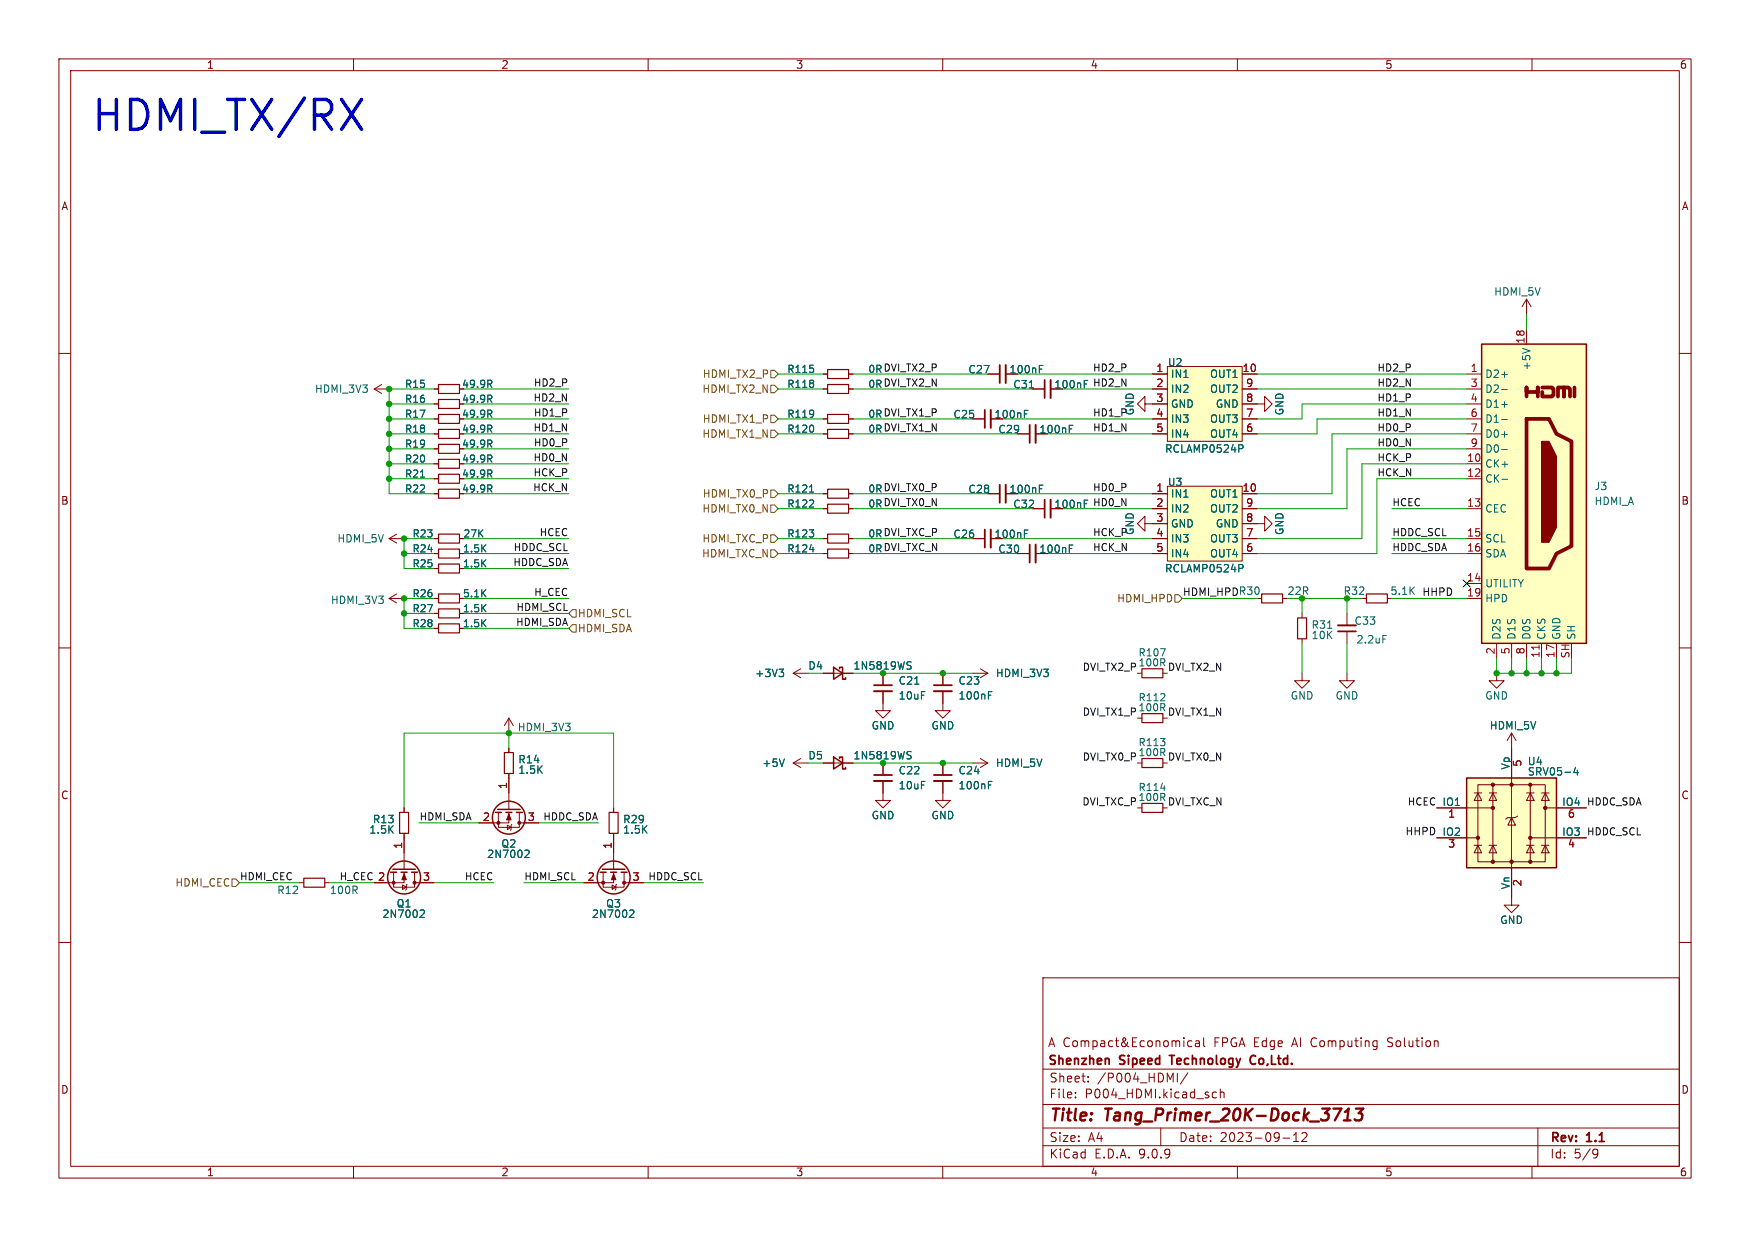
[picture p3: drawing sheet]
<svg xmlns="http://www.w3.org/2000/svg" width="297mm" height="210mm" viewBox="0 0 297 210" stroke-linecap="round" stroke-linejoin="round" font-family="sans-serif">
<g fill="none" stroke="#840000" stroke-width=".17">
<path d="M10 10h277v190h-277zM12 12h273v186h-273zM60 10v2M110 10v2M160 10v2M210 10v2M260 10v2M10 60h2M285 60h2M10 110h2M160 114.3v2M160 117.3v2.1"/>
<path d="M285 110h2M10 160h2M177 166h108v32h-108zM202.3 176.8l-.4-.1-.3 .3v.4l.1 .2h.6M202.9 176.8h.6l.1 .9M203.6 177.1h-.5a.29 .29 0 0 0-.3 .3 .29 .29 0 0 0 .3 .3l.5-.1M204.3 176.2v1.3l.2 .2M233.6 176.7l.1 .1M233.7 176.7v1.2l-.1 .2M233.7 177.6l-.1 .1M285 160h2M60 198v2"/>
<path d="M110 198v2M160 198v2M177 194.5h108M177 191.5h108M177 187.5h108M177 181.5h108M182.5 186.3v.1M182.5 185.5v.1M184.7 183.6v.1M184.7 182.8v.1M197 191.5v3M199.8 182.2v1.5"/>
<path d="M201.6 182.1l-1.3 2M205.9 186.3h.6M205.9 185.5h.6M207.1 185.5l.2-.1 .4 .1v.9M207.1 184.9v1.5M210 198v2M217.7 193.2h1.2M219.5 193.8h.9M219.5 192.7l.5-.4v1.5M221.7 192.4v.5l-.8 .9h.9M260 198v2M261 191.5v6.5"/>
<path d="M270.6 195.1l.5 .1a.99 .99 0 0 1-.4 1.4h-.2M271.2 195.7l-.3 .3h-.3"/>
</g>
<path d="M228.1 190.2h1.1M228.2 188.8l.7-.6-.3 2M230.1 188.2h1.3l-.8 .8h.3l.2 .2 .1 .6-.2 .2-.3 .2h-.5l-.3-.2" fill="none" stroke="#840000" stroke-width=".4"/>
<path d="M158.5 116.3h3M188.2 179.8v.9M198.4 179.2h.9M213 179.3a.74 .74 0 0 0-.9 .5 .74 .74 0 0 0 .6 .9l.3-.1" fill="none" stroke="#840000" stroke-width=".3"/>
<path d="M158.5 117.3h3" fill="none" stroke="#840000" stroke-width=".33"/>
<path d="M167.8 118h.4M167.8 117.4h.6" fill="none" stroke="#006464" stroke-width=".17"/>
<path d="M251.5 58.4h17.7v50.8h-17.7z" fill="#ffffc2"/>
<path d="M259.1 67.3v-1.5v.7h1.9v-.7v1.5M259.1 71.1h3.8l1.3 2.6 2.5 1.2v17.8l-2.5 1.3-1.3 2.5h-3.8zM261.7 65.8h1.7l.3 .2v1.1l-.3 .2h-1.7v-.8M264.4 67.3v-1.5h1v1.5v-1.5h.8l.2 .2v1.3M267.2 65.8v1.5" fill="none" stroke="#840000" stroke-width=".63"/>
<g fill="none" stroke="#840000" stroke-width=".25">
<path d="M251.5 58.4h17.7v50.8h-17.7zM141.5 113.3l1.5 1-1.5 1zM142.5 113.5v-.2h.5v2h.5v-.2M84.1 137.9h1M84.5 137.4h3.8M85.9 137.9h1M87.6 137.9h1M66.3 148.1h1M66.7 147.6h3.8M68.1 148.1h1M69.8 148.1h1.1M101.9 148.1h1"/>
<path d="M102.2 147.6h3.8M103.6 148.1h1M105.4 148.1h1"/>
<circle cx="86.4" cy="138.8" r="2.79"/>
<circle cx="68.6" cy="149" r="2.79"/>
<circle cx="104.1" cy="149" r="2.79"/>
</g>
<g fill="#840000" stroke="#840000" stroke-width=".17">
<path d="M261.6 74.9h1.3l1.3 2.6v12l-1.3 2.6h-1.3z"/>
<path d="M104.1 148.3l.4 1.1h-.7z"/>
<path d="M68.6 148.3l.4 1.1h-.8z"/>
<path d="M86.4 138.2l.3 1h-.7z"/>
<circle cx="105.9" cy="149.9" r=".25"/>
<circle cx="102.4" cy="149.9" r=".25"/>
<circle cx="70.4" cy="149.9" r=".25"/>
<circle cx="66.8" cy="149.9" r=".25"/>
<circle cx="88.1" cy="139.7" r=".25"/>
<circle cx="84.6" cy="139.7" r=".25"/>
</g>
<g fill="none" stroke="#840000" stroke-width=".17">
<path d="M259.1 50.8v2.5M259.1 55.9v2.5M259.1 50.8l-.8 1.3M259.1 50.8l.7 1.3M63.5 66h2.5M63.5 66l1.3 .8M64.8 65.3l-1.3 .7M139.7 63.5h.8M139.7 66h.8M139.7 71.1h.8M139.7 73.7h.8M144 63.5h.8"/>
<path d="M144 66h.8M144 71.1h.8M144 73.7h.8M165.1 71.1h2M167.6 63.5h2.1M168.1 71.1h2.1M170.7 63.5h2M172.7 73.7h2.1M175.3 66h2M175.8 73.7h2M178.3 66h2M194.3 68.6v-1.3l-1.3 1.3 1.3 1.3v-1.3h1.3"/>
<path d="M213.4 68.6h1.2v-1.3l1.3 1.3-1.3 1.3v-1.3M248.9 63.5h2.6M248.9 66h2.6M248.9 68.6h2.6M248.9 71.1h2.6M248.9 73.7h2.6M248.9 76.2h2.6M248.9 78.7h2.6M66 91.4h2.6M66 91.4l1.3 .8M67.3 90.7l-1.3 .7M139.7 86.4h.8"/>
<path d="M139.7 91.4h.8M139.7 94h.8M139.7 83.8h.8M144 86.4h.8M144 91.4h.8M144 94h.8M144 83.8h.8M172.7 94h2.1M175.3 86.4h2M175.8 94h2M178.3 86.4h2M194.3 88.9v-1.3l-1.3 1.3 1.3 1.3v-1.3h1.3"/>
<path d="M213.4 88.9h1.2v-1.3l1.3 1.3-1.3 1.3v-1.3M248.9 81.3h2.6M248.9 86.4h2.6M248.9 91.4h2.6M248.9 94h2.6M248.9 99.1h2.6M66 101.6h2.6M66 101.6l1.3 .8M67.3 100.8l-1.3 .8M73.7 101.6h.7M73.7 104.1h.7M73.7 106.7h.7"/>
<path d="M78 104.1h.7M78 106.7h.7M139.7 114.3h5.1M149.9 117.3v3.4h1.2l-1.2 1.2-1.3-1.2h1.3M149.9 114.3v2M160 119.4v1.3h1.3l-1.3 1.2-1.3-1.2h1.3M213.4 101.6h.7M217.7 101.6h.7M221 104.1v.8M221 108.5v.7M248.9 101.6h2.6M254 109.2v2.6"/>
<path d="M256.5 109.2v2.6M259.1 109.2v2.6M261.6 109.2v2.6M264.2 109.2v2.6M68.6 137.2v.7M84.6 137.9v2.6h3.5v-2.6M86.4 137.9v1.8h-5.1M86.4 127v.8M86.4 131.3v6.1M86.9 140l-.2 .1v.7l-.1 .2M88.1 139.7h3.3M104.1 137.2v.7"/>
<path d="M50.8 149.9h.8M55.1 149.9h.8M66.8 148.1v2.5h3.6v-2.5M68.3 150.2l.7 .4-.7 .4zM68.6 148.1v1.8h-5.1M68.6 141.5v6.1M69.1 150.1l-.1 .1v.8l-.2 .1M70.4 149.9h3.3M86.1 140.1l.6 .4-.6 .3zM102.4 148.1v2.5h3.5v-2.5M103.9 150.2l.6 .4-.6 .4zM104.1 148.1v1.8h-5"/>
<path d="M104.1 141.5v6.1M104.6 150.1l-.1 .1v.8l-.1 .1M105.9 149.9h3.3M256.5 152.4v1.3h1.3l-1.3 1.2-1.2-1.2h1.2"/>
</g>
<g fill="none" stroke="#006464" stroke-width=".17">
<path d="M258.4 59.1l1.3 .5M173.9 70.3h.4M173.9 69.7h.6M174.7 65.9h.7M176.4 62.7h.4M176.4 62h.6M181.5 72.8h.4M181.5 72.2h.6M184 65.2h.4M184 64.6h.6M254.9 63.6h.9M254.9 66.1h.9"/>
<path d="M254.9 68.7h.9M254.9 71.2h.9M254.9 73.8h.9M254.9 76.3h.9M137.3 86.1h.8M137.4 83.5h.7M137.4 93.3h.7M138 85v.4M181.5 93.1h.4M181.5 92.5h.6M184 85.5h.4M184 84.9h.6"/>
<path d="M254.9 81.4h1M154.2 112.9l.3 .2 .1 .3-.2 .2h-.3M154.2 112.3l.4 .1M155.2 116.1h.8M225.3 106.7h.7M71.5 154.5h.4l.1 .3-.8 .9h.8M89.3 144.3l.4 .1 .1 .3-.8 .9h.8M107 154.5h.5l.1 .3-.8 .9h.8"/>
</g>
<path d="M261.2 109.5v.7" fill="none" stroke="#a90000" stroke-width=".17"/>
<g fill="none" stroke="#840000" stroke-width=".2">
<path d="M140.5 72.9h3.5v1.5h-3.5zM140.5 65.3h3.5v1.5h-3.5zM140.5 62.7h3.5v1.6h-3.5zM140.5 70.4h3.5v1.5h-3.5zM140.5 83.1h3.5v1.5h-3.5zM140.5 90.7h3.5v1.5h-3.5zM140.5 93.2h3.5v1.5h-3.5zM140.5 85.6h3.5v1.5h-3.5zM74.4 103.4h3.6v1.5h-3.6zM74.4 105.9h3.6v1.5h-3.6zM74.4 100.8h3.6v1.6h-3.6zM214.1 100.8h3.6v1.6h-3.6z"/>
<path d="M220.2 104.9h1.5v3.6h-1.5zM67.8 137.9h1.5v3.6h-1.5zM85.6 127.8h1.5v3.5h-1.5zM103.4 137.9h1.5v3.6h-1.5zM51.6 149.1h3.5v1.5h-3.5z"/>
</g>
<path d="M167.1 69.6v3M169.7 62v3M174.8 72.1v3.1M177.3 64.5v3.1M174.8 92.5v3M177.3 84.8v3.1M148.3 116.3h3.1" fill="none" stroke="#840000" stroke-width=".3"/>
<path d="M168.1 69.6v3M170.7 62v3M175.8 72.1v3.1M178.3 64.5v3.1M175.8 92.5v3M178.3 84.8v3.1M148.3 117.3h3.1" fill="none" stroke="#840000" stroke-width=".33"/>
<path d="M198.1 62.2h12.7v12.7h-12.7z" fill="#ffffc2"/>
<path d="M195.6 63.5h2.5M195.6 66h2.5M195.6 68.6h2.5M195.6 71.1h2.5M195.6 73.7h2.5M198.1 62.2h12.7v12.7h-12.7zM210.8 63.5h2.6M210.8 66h2.6M210.8 68.6h2.6M210.8 71.1h2.6M210.8 73.7h2.6" fill="none" stroke="#840000" stroke-width=".17"/>
<path d="M210.2 75.5h.5l.3 .3-.1 .3-.7 .1" fill="none" stroke="#006464" stroke-width=".17"/>
<path d="M198.1 82.6h12.7v12.7h-12.7z" fill="#ffffc2"/>
<g fill="none" stroke="#840000" stroke-width=".17">
<path d="M165.1 91.4h2M167.6 83.8h2.1M168.1 91.4h2.1M170.7 83.8h2M195.6 83.8h2.5M195.6 86.4h2.5M195.6 88.9h2.5M195.6 91.4h2.5M195.6 94h2.5M198.1 82.6h12.7v12.7h-12.7zM210.8 83.8h2.6M210.8 86.4h2.6"/>
<path d="M210.8 88.9h2.6M210.8 91.4h2.6M210.8 94h2.6M228.6 114.3v1.3h1.3l-1.3 1.2-1.3-1.2h1.3M254 114.3v1.3h1.3l-1.3 1.2-1.3-1.2h1.3M139.7 129.5h5.1M256.5 124.5l-.7 1.2M256.5 124.5l.8 1.2M256.5 124.5v2.5"/>
</g>
<path d="M173.9 90.6h.4M173.9 90h.6M176.4 83h.4M176.4 82.4h.6M210.2 95.8h.5l.3 .3-.1 .3-.7 .1M154.2 128.2l.3 .1 .1 .3-.2 .2h-.3M154.2 127.6h.4" fill="none" stroke="#006464" stroke-width=".17"/>
<path d="M167.1 89.9v3.1M169.7 82.3v3" fill="none" stroke="#840000" stroke-width=".3"/>
<path d="M168.1 89.9v3.1M170.7 82.3v3" fill="none" stroke="#840000" stroke-width=".33"/>
<path d="M141.5 128.5l1.5 1-1.5 1.1zM142.5 128.8v-.3h.5v2.1h.5v-.3" fill="none" stroke="#840000" stroke-width=".25"/>
<path d="M248.9 132.1h15.3v15.2h-15.3z" fill="#ffffc2"/>
<g fill="none" stroke="#840000" stroke-width=".17">
<path d="M73.7 66h.7M73.7 76.2h.7M73.7 71.1h.7M73.7 73.7h.7M73.7 78.7h.7M73.7 68.6h.7M139.7 66h.8M139.7 71.1h.8M139.7 73.7h.8M139.7 63.5h.8M144 66h.8M144 71.1h.8"/>
<path d="M144 73.7h.8M144 63.5h.8M165.1 71.1h2M167.6 63.5h2.1M168.1 71.1h2.1M170.7 63.5h2M172.7 73.7h2.1M175.3 66h2M175.8 73.7h2M178.3 66h2M195.6 66h2.5M195.6 71.1h2.5"/>
<path d="M195.6 73.7h2.5M195.6 68.6h2.5M195.6 63.5h2.5M210.8 66h2.6M210.8 71.1h2.6M210.8 73.7h2.6M210.8 68.6h2.6M210.8 63.5h2.6M73.7 96.5h.7M73.7 94h.7M73.7 83.8h.7M73.7 91.4h.7"/>
<path d="M73.7 81.3h.7M78 96.5h.7M78 94h.7M78 91.4h.7M139.7 94h.8M139.7 83.8h.8M139.7 91.4h.8M139.7 86.4h.8M144 94h.8M144 83.8h.8M144 91.4h.8M144 86.4h.8"/>
<path d="M165.1 91.4h2M167.6 83.8h2.1M168.1 91.4h2.1M170.7 83.8h2M172.7 94h2.1M175.3 86.4h2M175.8 94h2M178.3 86.4h2M195.6 94h2.5M195.6 83.8h2.5M195.6 91.4h2.5M195.6 86.4h2.5"/>
<path d="M195.6 88.9h2.5M210.8 94h2.6M210.8 83.8h2.6M210.8 91.4h2.6M210.8 86.4h2.6M210.8 88.9h2.6M73.7 101.6h.7M73.7 106.7h.7M73.7 104.1h.7M78 106.7h.7M78 104.1h.7M134.6 114.3h2.6"/>
<path d="M134.6 114.3l1.3 .8M135.9 113.5l-1.3 .8M139.7 114.3h1.8M143 114.3h1.8M149.9 114.3v2M149.9 117.3v2.1M160 114.3v2M160 117.3v2.1M165.1 114.3h2.5M166.4 113.5l1.2 .8M167.6 114.3l-1.2 .8M193 114.3h.8"/>
<path d="M197.4 114.3h.7M221 114.3v1.3h1.2l-1.2 1.2-1.3-1.2h1.3M228.6 104.1v2.1M228.6 107.2v2M231.1 101.6h.8M68.6 137.2v.7M81.3 139.7h2.5M86.4 121.9l-.8 1.3M86.4 121.9l.7 1.3M86.4 121.9v2.6M86.4 127v.8M86.4 131.3v3.3"/>
<path d="M88.9 139.7h2.5M104.1 137.2v.7M134.6 129.5h2.6M134.6 129.5l1.3 .8M135.9 128.8l-1.3 .7M139.7 129.5h1.8M143 129.5h1.8M149.9 132.6v3.3h1.2l-1.2 1.3-1.3-1.3h1.3M149.9 129.5v2.1M160 132.6v3.3h1.3l-1.3 1.3-1.3-1.3h1.3M160 129.5v2.1M165.1 129.5h2.5"/>
<path d="M166.4 128.8l1.2 .7M167.6 129.5l-1.2 .8M193 137.2h.8M193 129.5h.8M193 121.9h.8M197.4 137.2h.7M197.4 129.5h.7M197.4 121.9h.7M243.8 137.2h9.6M250.2 134.6h1.3M250.8 133.2h11.5v13.1h-11.5zM250.8 134.6l.7 1.3h-1.3z"/>
<path d="M252.7 134.6h1.3M253.4 134.6l.6 1.3h-1.3zM253.4 133.2v13.1M256.5 138.8l.7 1.3h-1.3zM256.5 127v25.4M257.6 138.6l-.4 .2h-1.3l-.4 .3M259.1 134.6h1.2M259.7 134.6l.6 1.3h-1.2zM259.7 133.2v13.1M261.6 134.6h1.3M262.3 134.6l.6 1.3h-1.3zM262.3 137.2h6.9"/>
<path d="M63.5 149.9h2.5M68.6 141.5v3.3M71.1 149.9h2.6M99.1 149.9h2.5M104.1 141.5v3.3M106.7 149.9h2.5M243.8 142.2h7M250.2 143.5h1.3M250.8 143.5l.7 1.3h-1.3zM252.7 143.5h1.3M253.4 143.5l.6 1.3h-1.3zM259.1 143.5h1.2"/>
<path d="M259.7 143.5l.6 1.3h-1.2zM259.7 142.2h9.5M261.6 143.5h1.3M262.3 143.5l.6 1.3h-1.3z"/>
</g>
<path d="M248.9 132.1h15.3v15.2h-15.3z" fill="none" stroke="#840000" stroke-width=".25"/>
<g fill="#840000" stroke="#840000" stroke-width=".17">
<circle cx="250.8" cy="142.2" r=".28"/>
<circle cx="253.4" cy="133.2" r=".28"/>
<circle cx="253.4" cy="137.2" r=".28"/>
<circle cx="253.4" cy="146.3" r=".28"/>
<circle cx="256.5" cy="133.2" r=".28"/>
<circle cx="256.5" cy="146.3" r=".28"/>
<circle cx="259.7" cy="133.2" r=".28"/>
<circle cx="259.7" cy="142.2" r=".28"/>
<circle cx="259.7" cy="146.3" r=".28"/>
<circle cx="262.3" cy="137.2" r=".28"/>
</g>
<g fill="none" stroke="#006464" stroke-width=".17">
<path d="M83.1 65.2l.4 .6M83.1 75.3l.4 .6M83.1 70.3l.4 .5M83.1 72.8l.4 .6M83.1 77.9l.4 .6M83.1 67.7l.4 .6M83.4 64.6l.1 .2-.1 .3M83.4 67.1l.1 .2-.1 .4M83.4 69.7l.1 .2-.1 .3M83.4 72.2l.1 .2-.1 .3M83.4 74.8l.1 .1-.1 .4M83.4 77.3l.1 .2-.1 .3"/>
<path d="M83.4 79.8l.1 .2-.1 .4M173.9 70.3h.4M173.9 69.7h.6M174.7 65.9h.7M176.4 62.7h.4M176.4 62h.6M181.5 72.8h.4M181.5 72.2h.6M184 65.2h.4M184 64.6h.6M210.2 75.5h.5l.3 .3-.1 .3-.7 .1M71.4 81h.7"/>
<path d="M83.1 83l.4 .5M83.1 80.4l.4 .6M83.4 82.4l.1 .2-.1 .3M137.3 86.1h.8M137.4 93.3h.7M137.4 83.5h.7M138 85v.4M173.9 90.6h.4M173.9 90h.6M176.4 83h.4M176.4 82.4h.6M181.5 93.1h.4"/>
<path d="M181.5 92.5h.6M184 85.5h.4M184 84.9h.6M210.2 95.8h.5l.3 .3-.1 .3-.7 .1M132.2 113.6h.8l-.4 .5M132.8 114.1l.2 .2v.3l-.2 .3M154.2 112.9l.3 .2 .1 .3-.2 .2h-.3M154.2 112.3l.4 .1M155.2 116.1h.8M167.8 118h.4M167.8 117.4h.6M196.9 119h.8"/>
<path d="M196.9 110.1h.9l-.6 1.3M197.6 117.9v.4M234.7 107.9h.6M133.1 128.8l-.4 1.3M154.2 128.2l.3 .1 .1 .3-.2 .2h-.3M154.2 127.6h.4M167.8 133.3h.4M167.8 132.7h.6M197 133.8h.8M267.4 130.3l-.3 .9h.8M267.7 130.7v.9M71.5 154.5h.4l.1 .3-.8 .9h.8"/>
<path d="M89.3 144.3l.4 .1 .1 .3-.8 .9h.8M107 154.5h.5l.1 .3-.8 .9h.8"/>
</g>
<g fill="none" stroke="#840000" stroke-width=".2">
<path d="M74.4 65.3h3.6v1.5h-3.6zM74.4 75.4h3.6v1.6h-3.6zM74.4 70.4h3.6v1.5h-3.6zM74.4 72.9h3.6v1.5h-3.6zM74.4 78h3.6v1.5h-3.6zM74.4 67.8h3.6v1.5h-3.6zM74.4 95.8h3.6v1.5h-3.6zM74.4 93.2h3.6v1.5h-3.6zM74.4 83.1h3.6v1.5h-3.6zM74.4 90.7h3.6v1.5h-3.6zM74.4 80.5h3.6v1.5h-3.6zM193.8 113.5h3.6v1.6h-3.6z"/>
<path d="M231.9 100.8h3.6v1.6h-3.6zM193.8 121.2h3.6v1.5h-3.6zM193.8 136.4h3.6v1.5h-3.6zM193.8 128.8h3.6v1.5h-3.6z"/>
</g>
<path d="M227.1 107.2h3M148.3 131.6h3.1M158.5 131.6h3" fill="none" stroke="#840000" stroke-width=".3"/>
<path d="M227.1 106.2h3M148.3 132.6h3.1M158.5 132.6h3" fill="none" stroke="#840000" stroke-width=".33"/>
<path d="M130.8 65.4h.6l.7 .6-.7 .7h-.6zM130.8 73h.6l.7 .7-.7 .6h-.6zM130.8 70.5h.6l.7 .6-.7 .7h-.6zM130.8 62.9h.6l.7 .6-.7 .6h-.6zM130.8 90.8h.6l.7 .6-.7 .7h-.6zM130.8 85.7h.6l.7 .7-.7 .6h-.6zM130.8 93.3h.6l.7 .7-.7 .6h-.6zM130.8 83.2h.6l.7 .6-.7 .7h-.6zM97.2 103.5h.6v1.3h-.6l-.7-.7zM97.2 106h.6v1.3h-.6l-.7-.6zM199.4 101h.6l.7 .6-.7 .6h-.6zM39.4 149.2h.6l.6 .7-.6 .6h-.6z" fill="none" stroke="#725600" stroke-width=".17"/>
<g fill="none" stroke="#009600" stroke-width=".17">
<path d="M259.1 53.3v2.6M66 78.7h7.7M66 73.7h7.7M66 71.1h7.7M66 68.6h7.7M66 76.2h7.7M73.7 66h-7.7v17.8h7.7M78.7 66h17.8M78.7 78.7h17.8M78.7 73.7h17.8M78.7 71.1h17.8M78.7 68.6h17.8"/>
<path d="M78.7 76.2h17.8M132.1 66h7.6M132.1 63.5h7.6M132.1 73.7h7.6M132.1 71.1h7.6M144.8 66h30.5M144.8 63.5h22.8M144.8 73.7h27.9M144.8 71.1h20.3M170.2 71.1h25.4M172.7 63.5h22.9M177.8 73.7h17.8"/>
<path d="M180.3 66h15.3M213.4 66h35.5M213.4 63.5h35.5M248.9 78.7h-17.8v12.7h-17.7M248.9 73.7h-22.8v10.1h-12.7M248.9 76.2h-20.3v10.2h-15.2M248.9 71.1h-25.4v2.6h-10.1M248.9 68.6h-27.9v2.5h-7.6M66 81.3h7.7M68.6 94h5.1M73.7 91.4h-5.1v5.1h5.1M78.7 91.4h17.8"/>
<path d="M78.7 94h17.8M78.7 96.5h17.8M78.7 83.8h17.8M78.7 81.3h17.8M132.1 91.4h7.6M132.1 94h7.6M132.1 86.4h7.6M132.1 83.8h7.6M144.8 91.4h20.3M144.8 94h27.9M144.8 86.4h30.5M144.8 83.8h22.8"/>
<path d="M170.2 91.4h25.4M172.7 83.8h22.9M177.8 94h17.8M180.3 86.4h15.3M236.2 91.4h12.7M236.2 94h12.7M236.2 86.4h12.7M248.9 81.3h-15.2v12.7h-20.3M68.6 104.1h5.1M73.7 101.6h-5.1v5.1h5.1M78.7 104.1h17.8M78.7 101.6h17.8"/>
<path d="M78.7 106.7h17.8M144.8 114.3h20.3M200.7 101.6h12.7M221 104.1v-2.5h7.6v2.5M221 109.2v5.1M228.6 109.2v5.1M236.2 101.6h12.7M254 111.8v2.5h12.7v-2.5M256.5 111.8v2.5M259.1 111.8v2.5M261.6 111.8v2.5M264.2 111.8v2.5"/>
<path d="M68.6 137.2v-12.7h35.5v12.7M71.1 139.7h10.2M86.4 124.5v2.5M91.4 139.7h10.2M144.8 129.5h20.3M40.6 149.9h10.2M55.9 149.9h7.6M73.7 149.9h10.1M88.9 149.9h10.2M109.2 149.9h10.2"/>
</g>
<path d="M248.3 98.5l1.2 1.2M249.5 98.5l-1.2 1.2" fill="none" stroke="#000084" stroke-width=".17"/>
<path d="M58 16.9l3.4 5.1M61.4 16.9l-3.4 5.1" fill="none" stroke="#0000c2" stroke-width=".6"/>
<g fill="#009600" stroke="#009600" stroke-width=".17">
<circle cx="149.9" cy="129.5" r=".46"/>
<circle cx="149.9" cy="114.3" r=".46"/>
<circle cx="86.4" cy="124.5" r=".46"/>
<circle cx="68.6" cy="101.6" r=".46"/>
<circle cx="66" cy="71.1" r=".46"/>
<circle cx="66" cy="73.7" r=".46"/>
<circle cx="66" cy="76.2" r=".46"/>
<circle cx="66" cy="78.7" r=".46"/>
<circle cx="66" cy="81.3" r=".46"/>
<circle cx="68.6" cy="91.4" r=".46"/>
<circle cx="68.6" cy="94" r=".46"/>
<circle cx="66" cy="68.6" r=".46"/>
<circle cx="66" cy="66" r=".46"/>
<circle cx="68.6" cy="104.1" r=".46"/>
<circle cx="160" cy="114.3" r=".46"/>
<circle cx="221" cy="101.6" r=".46"/>
<circle cx="160" cy="129.5" r=".46"/>
<circle cx="259.1" cy="114.3" r=".46"/>
<circle cx="254" cy="114.3" r=".46"/>
<circle cx="261.6" cy="114.3" r=".46"/>
<circle cx="228.6" cy="101.6" r=".46"/>
<circle cx="264.2" cy="114.3" r=".46"/>
<circle cx="256.5" cy="114.3" r=".46"/>
</g>
<text font-size="7.1" fill="#0000c2" x="15.2" y="22.6">HDMI_TX/RX</text>
<g font-size="2.8" fill="#840000">
<text x="178" y="190.9">Title:</text>
<text x="187.7" y="190.9">Tang_Primer_20K-Dock_3713</text>
</g>
<g font-size="2.1" fill="#840000">
<text x="177.8" y="178">A Compact&amp;Economical</text>
<text x="206.1" y="178">FPGA Edge</text>
<text x="219.6" y="178">AI Computing</text>
<text x="236.1" y="178">Solution</text>
<text x="177.8" y="181.2">Shenzhen</text>
<text x="178" y="184">Sheet:</text>
<text x="186.2" y="184">/P004_HDMI/</text>
<text x="190.1" y="181.2">Sipeed</text>
<text x="199.3" y="181.2">Technology</text>
<text x="213.5" y="181.2">Co,Ltd.</text>
<text x="178" y="186.7">File:</text>
<text x="184.1" y="186.7">P004_HDMI.kicad_sch</text>
<text x="178" y="196.9">KiCad</text>
<text x="178" y="194.1">Size:</text>
<text x="184.7" y="194.1">A4</text>
<text x="185.7" y="196.9">E.D.A.</text>
<text x="193.3" y="196.9">9.0.9</text>
<text x="200" y="194.1">Date:</text>
<text x="207" y="194.1">2023-09-12</text>
<text x="263" y="194.3">Rev:</text>
<text x="263" y="196.9">Id:</text>
<text x="267.1" y="196.9">5/9</text>
<text x="269.4" y="194.3">1.1</text>
</g>
<g font-size="1.8" fill="#840000">
<text x="35" y="11.9">1</text>
<text x="85" y="11.9">2</text>
<text x="135" y="11.9">3</text>
<text x="185" y="11.9">4</text>
<text x="235" y="11.9">5</text>
<text x="285" y="11.9">6</text>
<text x="10.3" y="35.9">A</text>
<text x="285.3" y="35.9">A</text>
<text x="10.3" y="85.9">B</text>
<text x="285.3" y="85.9">B</text>
<text x="10.3" y="135.9">C</text>
<text x="285.3" y="135.9">C</text>
<text x="10.3" y="185.9">D</text>
<text x="285.3" y="185.9">D</text>
<text x="35" y="199.9">1</text>
<text x="85" y="199.9">2</text>
<text x="135" y="199.9">3</text>
<text x="185" y="199.9">4</text>
<text x="235" y="199.9">5</text>
<text x="285" y="199.9">6</text>
</g>
<g font-size="1.8" fill="#006464">
<text x="253.5" y="50.4">HDMI_5V</text>
<text x="164.2" y="63.6">C27</text>
<text x="171.2" y="63.6">100nF</text>
<text x="198.6" y="64.4">IN1</text>
<text x="205.3" y="64.4">OUT1</text>
<text x="252" y="64.4">D2+</text>
<text x="259.9" y="63" transform="rotate(-90 259.9 63)">+5V</text>
<text x="53.3" y="66.9">HDMI_3V3</text>
<text x="161.7" y="71.2">C25</text>
<text x="168.7" y="71.2">100nF</text>
<text x="171.9" y="66.1">C31</text>
<text x="178.8" y="66.1">100nF</text>
<text x="192.6" y="70.6" transform="rotate(-90 192.6 70.6)">GND</text>
<text x="198.6" y="66.9">IN2</text>
<text x="198.6" y="69.4">GND</text>
<text x="198.6" y="72">IN3</text>
<text x="205.3" y="66.9">OUT2</text>
<text x="205.3" y="72">OUT3</text>
<text x="206.2" y="69.4">GND</text>
<text x="218" y="70.6" transform="rotate(-90 218 70.6)">GND</text>
<text x="252" y="66.9">D2-</text>
<text x="252" y="69.4">D1+</text>
<text x="252" y="72">D1-</text>
<text x="169.3" y="73.8">C29</text>
<text x="176.3" y="73.8">100nF</text>
<text x="197.6" y="77.1">RCLAMP0524P</text>
<text x="198.6" y="74.5">IN4</text>
<text x="205.3" y="74.5">OUT4</text>
<text x="252" y="74.5">D0+</text>
<text x="252" y="77.1">D0-</text>
<text x="164.2" y="83.9">C28</text>
<text x="171.2" y="83.9">100nF</text>
<text x="252" y="79.6">CK+</text>
<text x="252" y="82.1">CK-</text>
<text x="270.5" y="83.4">J3</text>
<text x="171.9" y="86.5">C32</text>
<text x="178.8" y="86.5">100nF</text>
<text x="198.6" y="84.7">IN1</text>
<text x="198.6" y="87.2">IN2</text>
<text x="198.6" y="89.8">GND</text>
<text x="205.3" y="84.7">OUT1</text>
<text x="205.3" y="87.2">OUT2</text>
<text x="206.2" y="89.8">GND</text>
<text x="252" y="87.2">CEC</text>
<text x="270.5" y="86">HDMI_A</text>
<text x="57.2" y="92.3">HDMI_5V</text>
<text x="161.7" y="91.5">C26</text>
<text x="168.7" y="91.5">100nF</text>
<text x="169.3" y="94.1">C30</text>
<text x="176.3" y="94.1">100nF</text>
<text x="192.6" y="90.9" transform="rotate(-90 192.6 90.9)">GND</text>
<text x="198.6" y="92.3">IN3</text>
<text x="198.6" y="94.8">IN4</text>
<text x="205.3" y="92.3">OUT3</text>
<text x="205.3" y="94.8">OUT4</text>
<text x="218" y="90.9" transform="rotate(-90 218 90.9)">GND</text>
<text x="252" y="92.3">SCL</text>
<text x="252" y="94.8">SDA</text>
<text x="197.6" y="97.4">RCLAMP0524P</text>
<text x="235.9" y="101.2">5.1K</text>
<text x="252" y="99.9">UTILITY</text>
<text x="56.1" y="102.8">HDMI_3V3</text>
<text x="222.5" y="106.9">R31</text>
<text x="229.8" y="106.3">C33</text>
<text x="252" y="102.5">HPD</text>
<text x="137.1" y="113.9">D4</text>
<text x="144.7" y="113.9">1N5819WS</text>
<text x="222.5" y="108.7">10K</text>
<text x="230.1" y="109.4">2.2uF</text>
<text x="254.9" y="108.7" transform="rotate(-90 254.9 108.7)">D2S</text>
<text x="257.4" y="108.7" transform="rotate(-90 257.4 108.7)">D1S</text>
<text x="259.9" y="108.7" transform="rotate(-90 259.9 108.7)">D0S</text>
<text x="262.5" y="108.7" transform="rotate(-90 262.5 108.7)">CKS</text>
<text x="265" y="108.7" transform="rotate(-90 265 108.7)">GND</text>
<text x="267.6" y="108.7" transform="rotate(-90 267.6 108.7)">SH</text>
<text x="128.1" y="115.2">+3V3</text>
<text x="152.4" y="116.4">C21</text>
<text x="152.4" y="119">10uF</text>
<text x="162.6" y="119">100nF</text>
<text x="162.6" y="116.4">C23</text>
<text x="168.9" y="115.2">HDMI_3V3</text>
<text x="218.9" y="119">GND</text>
<text x="226.6" y="119">GND</text>
<text x="252" y="119">GND</text>
<text x="87.8" y="124.3">HDMI_3V3</text>
<text x="147.8" y="124.1">GND</text>
<text x="158" y="124.1">GND</text>
<text x="252.7" y="124.1">HDMI_5V</text>
<text x="87.9" y="129.8">R14</text>
<text x="87.9" y="131.6">1.5K</text>
<text x="129.3" y="130.4">+5V</text>
<text x="137.1" y="129.1">D5</text>
<text x="144.7" y="129.1">1N5819WS</text>
<text x="152.4" y="131.7">C22</text>
<text x="162.6" y="131.7">C24</text>
<text x="168.9" y="130.4">HDMI_5V</text>
<text x="256.3" y="130.8" transform="rotate(-90 256.3 130.8)">Vp</text>
<text x="259.2" y="130.1">U4</text>
<text x="259.2" y="131.9">SRV05-4</text>
<text x="152.4" y="134.2">10uF</text>
<text x="162.6" y="134.2">100nF</text>
<text x="244.7" y="136.9">IO1</text>
<text x="265" y="136.9">IO4</text>
<text x="62.6" y="141.7">1.5K</text>
<text x="63.2" y="140">R13</text>
<text x="105.6" y="140">R29</text>
<text x="105.6" y="141.7">1.5K</text>
<text x="147.8" y="139.3">GND</text>
<text x="158" y="139.3">GND</text>
<text x="244.7" y="142">IO2</text>
<text x="265" y="142">IO3</text>
<text x="82.6" y="145.9">2N7002</text>
<text x="85" y="144.1">Q2</text>
<text x="46.9" y="152">R12</text>
<text x="55.9" y="152">100R</text>
<text x="67.2" y="154.3">Q1</text>
<text x="102.8" y="154.3">Q3</text>
<text x="256.3" y="151.1" transform="rotate(-90 256.3 151.1)">Vn</text>
<text x="64.8" y="156">2N7002</text>
<text x="100.3" y="156">2N7002</text>
<text x="254.5" y="157.1">GND</text>
</g>
<g font-size="1.8" fill="#a90000">
<text x="258.8" y="58.5" transform="rotate(-90 258.8 58.5)">18</text>
<text x="196.1" y="63.2">1</text>
<text x="196.1" y="65.8">2</text>
<text x="210.8" y="63.2">10</text>
<text x="211.4" y="65.8">9</text>
<text x="249.5" y="63.2">1</text>
<text x="249.5" y="65.8">3</text>
<text x="196.1" y="68.3">3</text>
<text x="196.1" y="70.9">4</text>
<text x="211.4" y="68.3">8</text>
<text x="211.4" y="70.9">7</text>
<text x="249.5" y="68.3">4</text>
<text x="249.5" y="70.9">6</text>
<text x="196.1" y="73.4">5</text>
<text x="211.4" y="73.4">6</text>
<text x="249.5" y="73.4">7</text>
<text x="249.5" y="75.9">9</text>
<text x="196.1" y="83.6">1</text>
<text x="210.8" y="83.6">10</text>
<text x="248.9" y="78.5">10</text>
<text x="248.9" y="81">12</text>
<text x="196.1" y="86.1">2</text>
<text x="196.1" y="88.6">3</text>
<text x="211.4" y="86.1">9</text>
<text x="211.4" y="88.6">8</text>
<text x="248.9" y="86.1">13</text>
<text x="196.1" y="91.2">4</text>
<text x="196.1" y="93.7">5</text>
<text x="211.4" y="91.2">7</text>
<text x="211.4" y="93.7">6</text>
<text x="248.9" y="91.2">15</text>
<text x="248.9" y="93.7">16</text>
<text x="248.9" y="98.8">14</text>
<text x="248.9" y="101.3">19</text>
<text x="253.7" y="111.2" transform="rotate(-90 253.7 111.2)">2</text>
<text x="256.3" y="111.2" transform="rotate(-90 256.3 111.2)">5</text>
<text x="258.8" y="111.2" transform="rotate(-90 258.8 111.2)">8</text>
<text x="261.4" y="111.8" transform="rotate(-90 261.4 111.8)">11</text>
<text x="263.9" y="111.8" transform="rotate(-90 263.9 111.8)">17</text>
<text x="266.4" y="111.9" transform="rotate(-90 266.4 111.9)">SH</text>
<text x="258.5" y="130.2" transform="rotate(-90 258.5 130.2)">5</text>
<text x="86.1" y="134.1" transform="rotate(-90 86.1 134.1)">1</text>
<text x="81.8" y="139.4">2</text>
<text x="89.5" y="139.4">3</text>
<text x="245.7" y="139.1">1</text>
<text x="266" y="139.1">6</text>
<text x="64.1" y="149.6">2</text>
<text x="68.3" y="144.2" transform="rotate(-90 68.3 144.2)">1</text>
<text x="71.7" y="149.6">3</text>
<text x="99.6" y="149.6">2</text>
<text x="103.9" y="144.2" transform="rotate(-90 103.9 144.2)">1</text>
<text x="107.2" y="149.6">3</text>
<text x="245.7" y="144.2">3</text>
<text x="266" y="144.2">4</text>
<text x="258.5" y="150.6" transform="rotate(-90 258.5 150.6)">2</text>
</g>
<g font-size="1.8" fill="#725600">
<text x="119.2" y="64.4">HDMI_TX2_P</text>
<text x="119.1" y="66.9">HDMI_TX2_N</text>
<text x="119.2" y="72">HDMI_TX1_P</text>
<text x="119.1" y="74.5">HDMI_TX1_N</text>
<text x="119.1" y="87.2">HDMI_TX0_N</text>
<text x="119.2" y="84.7">HDMI_TX0_P</text>
<text x="119" y="94.8">HDMI_TXC_N</text>
<text x="119.1" y="92.3">HDMI_TXC_P</text>
<text x="98" y="105">HDMI_SCL</text>
<text x="98" y="107.5">HDMI_SDA</text>
<text x="189.5" y="102.5">HDMI_HPD</text>
<text x="29.7" y="150.7">HDMI_CEC</text>
</g>
<g font-size="1.8" fill="#0f0f0f">
<text x="200.7" y="101.3">HDMI_HPDR30</text>
<text x="241.3" y="101.3">HHPD</text>
<text x="238.4" y="141.9">HHPD</text>
</g>
<g font-size="1.8" fill="#009600">
<text x="218.4" y="101.2">22R</text>
<text x="227.9" y="101.2">R32</text>
</g>
<g font-size="1.7" fill="#0f0f0f">
<text x="90.5" y="65.7">HD2_P</text>
<text x="147.3" y="63.5">0R DVI_TX2_P</text>
<text x="185.4" y="65.7">HD2_N</text>
<text x="185.4" y="63.2">HD2_P</text>
<text x="233.7" y="63.2">HD2_P</text>
<text x="233.7" y="65.7">HD2_N</text>
<text x="90.4" y="68.2">HD2_N</text>
<text x="90.5" y="70.8">HD1_P</text>
<text x="147.3" y="66">0R DVI_TX2_N</text>
<text x="147.3" y="71.1">0R DVI_TX1_P</text>
<text x="185.4" y="70.8">HD1_P</text>
<text x="233.7" y="70.8">HD1_N</text>
<text x="233.7" y="68.2">HD1_P</text>
<text x="90.4" y="73.3">HD1_N</text>
<text x="90.5" y="75.9">HD0_P</text>
<text x="147.3" y="73.7">0R DVI_TX1_N</text>
<text x="185.4" y="73.3">HD1_N</text>
<text x="233.7" y="73.3">HD0_P</text>
<text x="233.7" y="75.9">HD0_N</text>
<text x="90.4" y="83.5">HCK_N</text>
<text x="90.4" y="80.9">HCK_P</text>
<text x="90.4" y="78.4">HD0_N</text>
<text x="147.3" y="83.8">0R DVI_TX0_P</text>
<text x="185.4" y="83.5">HD0_P</text>
<text x="233.7" y="78.4">HCK_P</text>
<text x="233.7" y="80.9">HCK_N</text>
<text x="147.3" y="86.4">0R DVI_TX0_N</text>
<text x="185.4" y="86">HD0_N</text>
<text x="236.2" y="86">HCEC</text>
<text x="87.1" y="93.6">HDDC_SCL</text>
<text x="91.5" y="91.1">HCEC</text>
<text x="147.3" y="91.4">0R DVI_TXC_P</text>
<text x="147.3" y="94">0R DVI_TXC_N</text>
<text x="185.4" y="93.6">HCK_N</text>
<text x="185.4" y="91.1">HCK_P</text>
<text x="236.2" y="91.1">HDDC_SCL</text>
<text x="236.2" y="93.6">HDDC_SDA</text>
<text x="87" y="96.2">HDDC_SDA</text>
<text x="90.6" y="101.3">H_CEC</text>
<text x="87.5" y="106.3">HDMI_SDA</text>
<text x="87.5" y="103.8">HDMI_SCL</text>
<text x="183.7" y="114">DVI_TX2_P</text>
<text x="193.1" y="113.3">100R</text>
<text x="198.1" y="114">DVI_TX2_N</text>
<text x="183.7" y="121.6">DVI_TX1_P</text>
<text x="193.1" y="121">100R</text>
<text x="198.1" y="121.6">DVI_TX1_N</text>
<text x="183.7" y="129.2">DVI_TX0_P</text>
<text x="193.1" y="128.6">100R</text>
<text x="198.1" y="129.2">DVI_TX0_N</text>
<text x="183.6" y="136.8">DVI_TXC_P</text>
<text x="193.1" y="136.2">100R</text>
<text x="198.1" y="136.8">DVI_TXC_N</text>
<text x="238.8" y="136.8">HCEC IO1</text>
<text x="269.2" y="136.8">HDDC_SDA</text>
<text x="71.1" y="139.4">HDMI_SDA</text>
<text x="92.1" y="139.4">HDDC_SDA</text>
<text x="269.2" y="141.9">HDDC_SCL</text>
<text x="40.6" y="149.5">HDMI_CEC</text>
<text x="57.5" y="149.5">H_CEC 2</text>
<text x="78.8" y="149.5">HCEC</text>
<text x="88.9" y="149.5">HDMI_SCL</text>
<text x="109.9" y="149.5">HDDC_SCL</text>
</g>
<g font-size="1.7" fill="#006464">
<text x="133.5" y="63.5">R115</text>
<text x="147.3" y="63.5">0R</text>
<text x="198.1" y="62.4">U2</text>
<text x="68.6" y="66">R15</text>
<text x="68.6" y="71.1">R17</text>
<text x="68.6" y="68.6">R16</text>
<text x="133.5" y="66">R118</text>
<text x="133.5" y="71.1">R119</text>
<text x="147.3" y="71.1">0R</text>
<text x="147.3" y="66">0R</text>
<text x="68.6" y="76.2">R19</text>
<text x="68.6" y="73.7">R18</text>
<text x="133.5" y="73.7">R120</text>
<text x="147.3" y="73.7">0R</text>
<text x="68.6" y="78.7">R20</text>
<text x="68.6" y="83.8">R22</text>
<text x="68.6" y="81.3">R21</text>
<text x="133.5" y="83.8">R121</text>
<text x="147.3" y="83.8">0R</text>
<text x="198.1" y="82.7">U3</text>
<text x="133.5" y="86.4">R122</text>
<text x="147.3" y="86.4">0R</text>
<text x="69.9" y="94">R24</text>
<text x="69.9" y="91.4">R23</text>
<text x="78.5" y="94">1.5K</text>
<text x="78.5" y="91.4">27K</text>
<text x="133.5" y="91.4">R123</text>
<text x="133.5" y="94">R124</text>
<text x="147.3" y="94">0R</text>
<text x="147.3" y="91.4">0R</text>
<text x="69.9" y="101.6">R26</text>
<text x="69.9" y="96.5">R25</text>
<text x="78.5" y="96.5">1.5K</text>
<text x="69.9" y="104.1">R27</text>
<text x="69.9" y="106.7">R28</text>
<text x="78.5" y="104.1">1.5K</text>
<text x="78.5" y="106.7">1.5K</text>
<text x="193.1" y="111.6">R107</text>
<text x="193.1" y="119.3">R112</text>
<text x="193.1" y="126.9">R113</text>
<text x="193.1" y="134.5">R114</text>
</g>
<g font-size="1.7" fill="#840000">
<text x="78.3" y="66">49.9R</text>
<text x="78.3" y="71.1">49.9R</text>
<text x="78.3" y="68.6">49.9R</text>
<text x="78.3" y="76.2">49.9R</text>
<text x="78.3" y="73.7">49.9R</text>
<text x="78.3" y="78.7">49.9R</text>
<text x="78.3" y="83.8">49.9R</text>
<text x="78.3" y="81.3">49.9R</text>
<text x="78.5" y="101.6">5.1K</text>
</g>
</svg>
